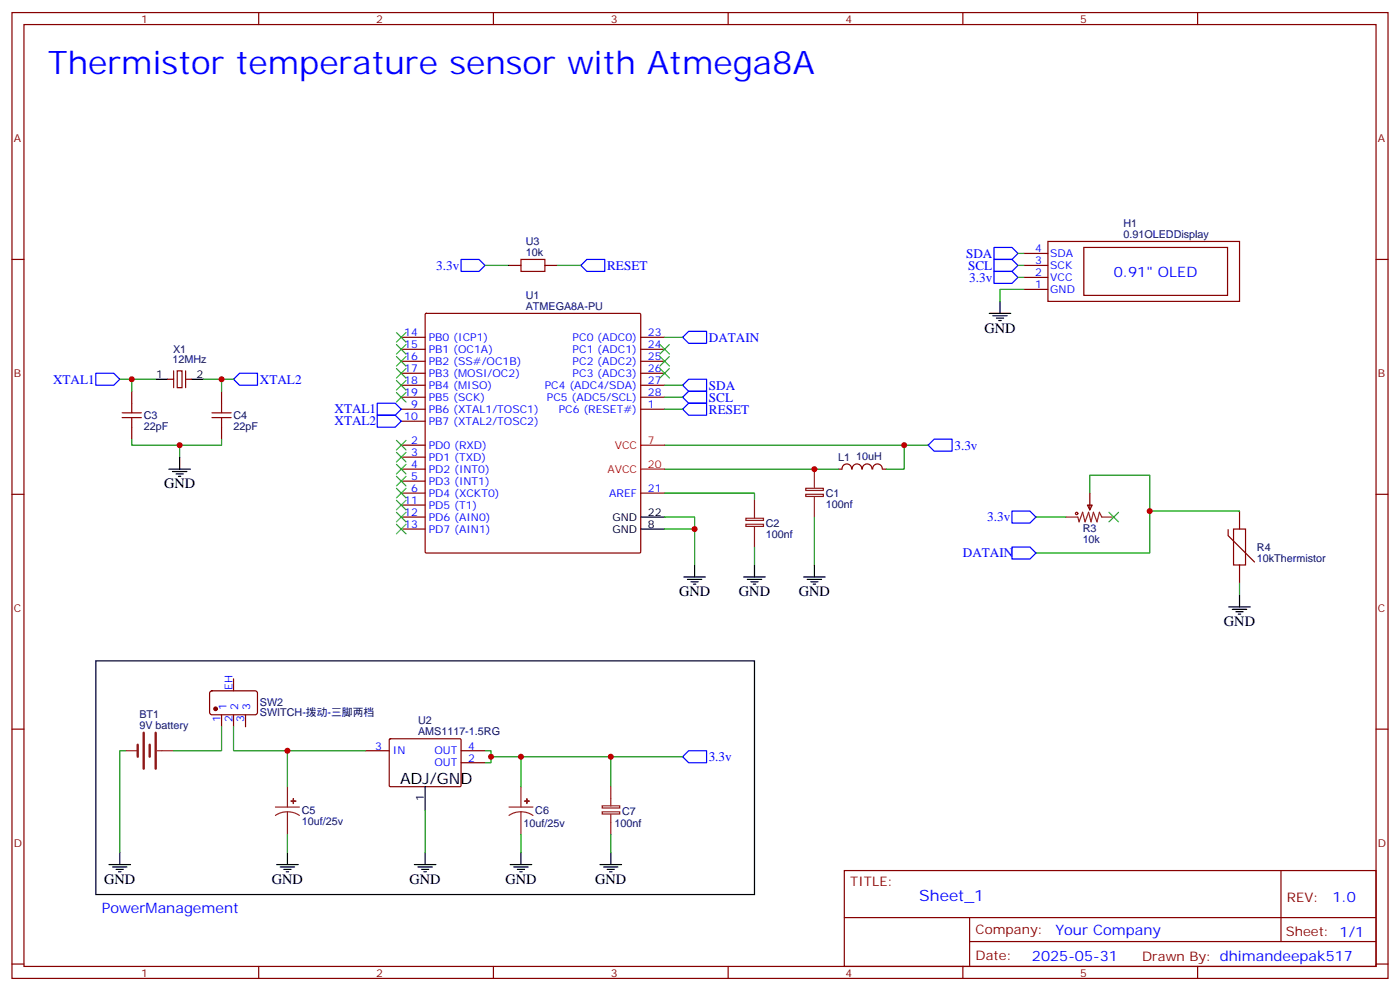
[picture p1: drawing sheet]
<svg xmlns="http://www.w3.org/2000/svg" width="412mm" height="292mm" viewBox="0 0 412 292" stroke-linecap="round" stroke-linejoin="round" font-family="sans-serif">
<g fill="none" stroke="#870000" stroke-width=".35">
<path d="M3.5 3.7h405.4v284.3h-405.4zM7.1 7.2h398.2v277.3h-398.2zM76.2 3.7v3.5M145.3 3.7v3.5M214.5 3.7v3.5M283.6 3.7v3.5M352.8 3.7v3.5M3.5 76.4h3.6M149.9 78.1h3.6M160.5 78.1h3.5M301.6 78.1h7.1M301.6 74.6h7.1"/>
<path d="M308.7 71.1h56.4v17.6h-56.4zM319.3 72.8h42.3v14.2h-42.3zM405.3 76.4h3.6M118.2 99.3h7M125.3 92.4l.3-.1h62.8l.3 .1v70.1l-.2 .3h-62.9l-.3-.2zM188.7 99.3h7.1M301.6 85.2h7.1M301.6 81.7h7.1M38.8 115.2v3.5M49.4 111.7h1.8M52.2 109.2h1.4v4.9h-1.4zM54.7 111.7h1.7"/>
<path d="M65.3 115.2v3.5M118.2 102.8h7M118.2 106.4h7M118.2 109.9h7M118.2 113.4h7M118.2 116.9h7M188.7 102.8h7.1M188.7 106.4h7.1M188.7 109.9h7.1M188.7 113.4h7.1M188.7 116.9h7.1M38.8 125.8v3.5"/>
<path d="M65.3 125.8v3.5M118.2 120.5h7M118.2 131.1h7M118.2 134.6h7M118.2 138.1h7M118.2 124h7M188.7 120.5h7.1M250.9 138.1a1.41 1.41 0 0 0-1.4-1.5 1.41 1.41 0 0 0-1.5 1.5h-1.1M251 138.1a1.41 1.41 0 0 1 1.4-1.5 1.41 1.41 0 0 1 1.4 1.5M254 138.1a1.41 1.41 0 0 1 1.4-1.5 1.41 1.41 0 0 1 1.4 1.5M257.1 138.1a1.41 1.41 0 0 1 1.4-1.5 1.41 1.41 0 0 1 1.4 1.5M260 138.1h1.1"/>
<path d="M3.5 145.5h3.6M118.2 141.6h7M118.2 145.2h7M118.2 148.7h7M118.2 152.2h7M118.2 155.8h7M188.7 145.2h7.1M320.3 148.7h1.4l-.7 1.4zM321 145.2v4.9M361.8 155.9v1.8l7.7 7.8M363.4 155.8h3.5v10.5h-3.5zM365.1 150.5v5.3"/>
<path d="M405.3 145.5h3.6M365.1 166.3v5.3M68.8 199.8v3.6M3.5 214.7h3.6M62 203.6l.4-.2h13l.4 .7v5.9l-.7 .4h-12.9l-.5-.7v-5.6zM65.3 210.4v3.6M68.8 210.4v3.6M72.3 210.4v3.6M114.7 217.7l.3-.2h20.6l.2 .3v13.6l-.3 .2-20.7-.1-.1-.3zM405.3 214.7h3.6M107.6 221h7.1M135.8 221h7.1"/>
<path d="M135.8 224.5h7.1M248.7 256.3h156.6v28.2h-156.6zM377.3 256.3v20.9M248.7 270.1h156.5M285.6 277.2h119.6M285.6 270.1v14.2M3.5 283.8h3.6M76.2 284.5v3.5M145.3 284.5v3.5M214.5 284.5v3.5M283.6 284.5v3.5M352.8 284.5v3.5"/>
<path d="M405.3 283.8h3.6"/>
</g>
<path d="M188.7 131.1h7.1M188.7 138.1h7.1" fill="none" stroke="#f00" stroke-width=".35"/>
<g fill="none" stroke="#000" stroke-width=".35">
<path d="M291.4 92.3h6.3M292.5 93h4.2M293.5 93.7h2.1M294.2 94.4h.7M294.6 88.7v3.6M45.9 111.7h3.5M56.4 111.7h3.6M49.7 138.1h6.4M50.8 138.8h4.2M51.9 139.5h2.1M52.9 134.6v3.5M52.6 140.2h.7"/>
<path d="M188.7 155.8h7.1M188.7 152.2h7.1M201.4 169.9h6.4M202.5 170.6h4.2M203.6 171.3h2.1M204.3 172h.7M204.6 166.3v3.6M219.1 169.9h6.3M220.1 170.6h4.3M221.2 171.3h2.1M221.9 172h.7M222.2 166.3v3.6"/>
<path d="M236.7 169.9h6.4M237.8 170.6h4.2M238.8 171.3h2.1M239.5 172h.7M239.9 166.3v3.6M361.9 178.7h6.4M363 179.4h4.2M365.1 175.2v3.5M28.2 194.6h194v68.7h-194zM364.1 180.1h2.1M364.8 180.8h.7M125.2 231.6v7.1"/>
<path d="M32.1 254.5h6.4M33.2 255.2h4.2M34.2 255.9h2.1M34.9 256.6h.7M35.3 251v3.5M81.5 254.5h6.3M82.5 255.2h4.3M83.6 255.9h2.1M84.3 256.6h.7M84.7 251v3.5M122.1 254.5h6.3M123.1 255.2h4.3"/>
<path d="M124.2 255.9h2.1M124.9 256.6h.7M125.2 251v3.5M150.3 254.5h6.3M151.3 255.2h4.3M152.4 255.9h2.1M153.1 256.6h.7M153.5 251v3.5M176.7 254.5h6.4M177.8 255.2h4.2M178.9 255.9h2.1M179.6 256.6h.7"/>
<path d="M179.9 251v3.5"/>
</g>
<g fill="none" stroke="#008700" stroke-width=".35">
<path d="M142.9 78.1h7M164 78.1h7.1M299.9 78.1h1.7M299.9 74.6h1.7M195.8 99.3h5.3M299.9 81.7h1.7M301.6 85.2h-7v3.5M35.3 111.7h3.5M45.9 111.7h-7.1v3.5M60 111.7h5.3v3.5M65.3 111.7h3.5M195.8 116.9h5.3"/>
<path d="M195.8 113.4h5.3M38.8 129.3v1.8h26.5v-1.8M52.9 131.1v3.5M195.8 131.1h77.6M195.8 138.1h51.1M195.8 120.5h5.3M266.3 131.1v7h-5.2M195.8 152.2h8.8v14.1M195.8 145.2h26.4v1.7M195.8 155.8h8.8M239.9 152.2v14.1M305.2 152.2h8.8"/>
<path d="M321 145.2v-5.3h17.7v22.9h-33.5M338.7 150.5h26.4M222.2 161v5.3M365.1 171.6v3.6M65.3 214v7h-14.1M68.8 214v7h38.8M37 221h-1.7v30M84.7 221v10.6M125.2 238.7v12.3M142.9 221h1.7v3.5h-1.7M144.6 222.8h35.3v8.8M153.5 222.8v8.8"/>
<path d="M179.9 222.8h21.2M84.7 245.7v5.3M153.5 245.7v5.3M179.9 245.7v5.3"/>
</g>
<g fill="none" stroke="#00f" stroke-width=".35">
<path d="M135.8 76.4h5.3l1.8 1.7-1.8 1.8h-5.3zM171.1 78.1l1.8-1.7h5.3v3.5h-5.3zM292.8 79.9h5.3l1.8 1.8-1.8 1.7h-5.3zM292.8 76.4h5.3l1.8 1.7-1.8 1.8h-5.3zM292.8 72.8h5.3l1.8 1.8-1.8 1.8h-5.3zM201.1 99.3l1.7-1.8h5.3v3.6h-5.3zM28.2 109.9h5.3l1.8 1.8-1.8 1.7h-5.3zM68.8 111.7l1.8-1.8h5.2v3.5h-5.2zM111.1 118.7h5.3l1.8 1.8-1.8 1.7h-5.3zM201.1 113.4l1.7-1.7h5.3v3.5h-5.3zM201.1 116.9l1.7-1.7h5.3v3.5h-5.3zM111.1 122.2h5.3l1.8 1.8-1.8 1.8h-5.3z"/>
<path d="M201.1 120.5l1.7-1.8h5.3v3.5h-5.3zM275.2 129.3h5.3v3.5h-5.3l-1.8-1.7zM298.1 150.5h5.3l1.8 1.7-1.8 1.8h-5.3zM298.1 161h5.3l1.8 1.8-1.8 1.8h-5.3zM201.1 222.8l1.7-1.8h5.3v3.5h-5.3z"/>
</g>
<g fill="none" stroke="#8c2424" stroke-width=".35">
<path d="M239.9 138.1v5.7M219.7 154.3h5.2v.7h-5.2zM219.7 152.6h5.2v.6h-5.2zM222.2 146.9v5.7M222.2 155v6M237.3 145.5h5.2v.7h-5.2zM237.3 143.8h5.2v.6h-5.2zM239.9 146.2v6M314 152.2h3.5l.4 1.4 1-2.8 .7 2.8 1.1-2.8 .7 2.8 .7-2.8 1 2.8 .7-2.8 .8 1.4h3.5M37 221h3.6M46.2 221h5M81.1 237.6h7.1"/>
<path d="M84.7 239l-1.9 .2-1.7 .9M84.7 239l1.8 .2 1.7 .9M84.7 231.6v6M84.7 239v6.7M149.9 237.6h7.1M153.5 239l-1.9 .2-1.7 .9M153.5 239l1.8 .2 1.7 .9M153.5 231.6v6M153.5 239v6.7M177.4 239h5.2v.6h-5.2zM177.4 237.2h5.2v.7h-5.2zM179.9 231.6v5.6"/>
<path d="M179.9 239.7v6"/>
</g>
<path d="M51.2 109.2v4.9M54.7 109.2v4.9" fill="none" stroke="#871200" stroke-width=".35"/>
<g fill="none" stroke="#a10000" stroke-width=".35">
<path d="M153.5 76.4h7v3.5h-7zM38.8 118.7v2.8M65.3 118.7v2.8M36 121.5h5.6M36 122.9h5.6M38.8 122.9v2.9M62.4 121.5h5.7M62.4 122.9h5.7M65.3 122.9v2.9"/>
<circle cx="317.1" cy="151.2" r=".35"/>
</g>
<path d="M40.6 219.3v3.5M42.3 215.7v10.6M44.1 219.3v3.5M45.9 215.7v10.6" fill="none" stroke="#8c2424" stroke-width=".71"/>
<g fill="#8c2424" stroke="#8c2424" stroke-width=".35">
<path d="M85.7 235.8l1.4 .1z"/>
<path d="M86.4 235.1v1.4z"/>
<path d="M154.5 235.8l1.4 .1z"/>
<path d="M155.2 235.1v1.4z"/>
</g>
<circle cx="63.5" cy="208.7" r=".53" fill="#870000" stroke="#870000" stroke-width=".35"/>
<g fill="none" stroke="#3c3" stroke-width=".35">
<path d="M116.8 97.9l2.8 2.8M119.6 97.9l-2.8 2.8M116.8 101.4l2.8 2.8M116.8 105l2.8 2.8M116.8 108.5l2.8 2.8M116.8 112l2.8 2.8M116.8 115.5l2.8 2.9M119.6 101.4l-2.8 2.8M119.6 105l-2.8 2.8M119.6 108.5l-2.8 2.8M119.6 112l-2.8 2.8M119.6 115.5l-2.8 2.9"/>
<path d="M194.4 101.4l2.8 2.8M194.4 105l2.8 2.8M194.4 108.5l2.8 2.8M197.2 101.4l-2.8 2.8M197.2 105l-2.8 2.8M197.2 108.5l-2.8 2.8M116.8 129.6l2.8 2.9M116.8 133.2l2.8 2.8M116.8 136.7l2.8 2.8M119.6 129.6l-2.8 2.9M119.6 133.2l-2.8 2.8M119.6 136.7l-2.8 2.8"/>
<path d="M116.8 140.2l2.8 2.9M116.8 143.8l2.8 2.8M116.8 147.3l2.8 2.8M116.8 150.8l2.8 2.8M116.8 154.3l2.8 2.9M119.6 140.2l-2.8 2.9M119.6 143.8l-2.8 2.8M119.6 147.3l-2.8 2.8M119.6 150.8l-2.8 2.8M119.6 154.3l-2.8 2.9M326.7 150.8l2.8 2.8M329.5 150.8l-2.8 2.8"/>
</g>
<g fill="#c00">
<circle cx="204.6" cy="155.8" r=".88"/>
<circle cx="266.3" cy="131.1" r=".88"/>
<circle cx="239.9" cy="138.1" r=".88"/>
<circle cx="52.9" cy="131.1" r=".88"/>
<circle cx="38.8" cy="111.7" r=".88"/>
<circle cx="65.3" cy="111.7" r=".88"/>
<circle cx="144.6" cy="222.8" r=".88"/>
<circle cx="153.5" cy="222.8" r=".88"/>
<circle cx="179.9" cy="222.8" r=".88"/>
<circle cx="338.7" cy="150.5" r=".88"/>
<circle cx="84.7" cy="221" r=".88"/>
</g>
<text font-size="9.5" fill="#00f" x="14.1" y="21.7">Thermistor temperature sensor with Atmega8A</text>
<text font-size="4.6" x="117.8" y="230.9">ADJ/GND</text>
<text font-size="4.6" fill="#00f" x="270.8" y="265.3">Sheet_1</text>
<g font-size="4.2" fill="#00f">
<text x="328.1" y="81.7">0.91&quot; OLED</text>
<text x="30" y="268.6">PowerManagement</text>
<text x="392.5" y="265.6">1.0</text>
<text x="310.9" y="275.1">Your Company</text>
<text x="304" y="282.9">2025-05-31</text>
</g>
<g font-size="4.2">
<text x="290" y="97.9">GND</text>
<text x="48.3" y="143.8">GND</text>
<text x="200" y="175.5">GND</text>
<text x="217.7" y="175.5">GND</text>
<text x="235.3" y="175.5">GND</text>
<text x="360.5" y="184.3">GND</text>
<text x="30.7" y="260.2">GND</text>
<text x="80.1" y="260.2">GND</text>
<text x="120.6" y="260.2">GND</text>
<text x="148.9" y="260.2">GND</text>
<text x="175.3" y="260.2">GND</text>
</g>
<g font-size="3.9" fill="#00f">
<text x="284.6" y="75.8">SDA</text>
<text x="128.5" y="79.4">3.3v</text>
<text x="178.9" y="79.4">RESET</text>
<text x="285.2" y="79.4">SCL</text>
<text x="285.5" y="82.9">3.3v</text>
<text x="208.8" y="100.6">DATAIN</text>
<text x="15.6" y="112.9">XTAL1</text>
<text x="76.6" y="112.9">XTAL2</text>
<text x="208.8" y="114.7">SDA</text>
<text x="208.8" y="118.3">SCL</text>
<text x="98.5" y="125.2">XTAL2</text>
<text x="98.5" y="121.7">XTAL1</text>
<text x="208.8" y="121.8">RESET</text>
<text x="281.2" y="132.4">3.3v</text>
<text x="290.8" y="153.5">3.3v</text>
<text x="283.6" y="164">DATAIN</text>
<text x="208.8" y="224.1">3.3v</text>
</g>
<g font-size="3.9" fill="#800">
<text x="250.5" y="260.9">TITLE:</text>
<text x="379.1" y="265.6">REV:</text>
<text x="287.4" y="275.1">Company:</text>
<text x="378.7" y="275.7">Sheet: 1/1</text>
<text x="287.4" y="282.8">Date:</text>
<text x="336.4" y="282.8">Drawn By: dhimandeepak517</text>
</g>
<g font-size="3.2" fill="#800">
<text x="41.6" y="6.7">1</text>
<text x="110.8" y="6.7">2</text>
<text x="179.9" y="6.7">3</text>
<text x="249.1" y="6.7">4</text>
<text x="318.2" y="6.7">5</text>
<text x="4.1" y="41.8">A</text>
<text x="405.9" y="41.8">A</text>
<text x="4.1" y="110.9">B</text>
<text x="405.9" y="110.9">B</text>
<text x="4.1" y="180.1">C</text>
<text x="405.9" y="180.1">C</text>
<text x="4.1" y="249.2">D</text>
<text x="405.9" y="249.2">D</text>
<text x="41.6" y="287.5">1</text>
<text x="110.8" y="287.5">2</text>
<text x="179.9" y="287.5">3</text>
<text x="249.1" y="287.5">4</text>
<text x="318.2" y="287.5">5</text>
</g>
<g font-size="3.2" fill="#000080">
<text x="330.9" y="70">0.91OLEDDisplay</text>
<text x="330.9" y="66.9">H1</text>
<text x="154.9" y="75.3">10k</text>
<text x="154.9" y="72.1">U3</text>
<text x="154.9" y="88">U1</text>
<text x="154.9" y="91.2">ATMEGA8A-PU</text>
<text x="50.8" y="107">12MHz</text>
<text x="51" y="103.9">X1</text>
<text x="42.3" y="123.4">C3</text>
<text x="68.8" y="123.4">C4</text>
<text x="42.3" y="126.5">22pF</text>
<text x="68.8" y="126.5">22pF</text>
<text x="246.9" y="135.7">L1</text>
<text x="252.2" y="135.5">10uH</text>
<text x="243.2" y="149.5">100nf</text>
<text x="243.2" y="146.3">C1</text>
<text x="225.6" y="155.1">C2</text>
<text x="225.6" y="158.3">100nf</text>
<text x="318.9" y="159.8">10k</text>
<text x="318.9" y="156.6">R3</text>
<text x="370.2" y="165.3">10kThermistor</text>
<text x="370.2" y="162.2">R4</text>
<text x="76.6" y="207.7">SW2</text>
<text x="41.1" y="214.7">9V battery</text>
<text x="41.1" y="211.5">BT1</text>
<text x="76.6" y="210.9">SWITCH-拨动-三脚两档</text>
<text x="123.1" y="213.3">U2</text>
<text x="123.1" y="216.4">AMS1117-1.5RG</text>
<text x="88.9" y="239.8">C5</text>
<text x="157.7" y="239.8">C6</text>
<text x="183.3" y="239.8">C7</text>
<text x="88.9" y="243">10uf/25v</text>
<text x="154.2" y="243.3">10uf/25v</text>
<text x="181" y="243.3">100nf</text>
</g>
<g font-size="3.2" fill="#00f">
<text x="304.9" y="77.8">3</text>
<text x="304.9" y="74.3">4</text>
<text x="309.4" y="75.7">SDA</text>
<text x="304.9" y="81.3">2</text>
<text x="309.4" y="82.7">VCC</text>
<text x="309.4" y="79.2">SCK</text>
<text x="304.9" y="84.8">1</text>
<text x="309.4" y="86.3">GND</text>
<text x="119.1" y="99">14</text>
<text x="126.3" y="100.4">PB0 (ICP1)</text>
<text x="168.7" y="100.4">PC0 (ADC0)</text>
<text x="190.9" y="99">23</text>
<text x="119.1" y="102.5">15</text>
<text x="119.1" y="106">16</text>
<text x="126.3" y="103.9">PB1 (OC1A)</text>
<text x="126.3" y="107.4">PB2 (SS#/OC1B)</text>
<text x="168.7" y="103.9">PC1 (ADC1)</text>
<text x="168.7" y="107.4">PC2 (ADC2)</text>
<text x="190.9" y="102.5">24</text>
<text x="190.9" y="106">25</text>
<text x="119.1" y="109.5">17</text>
<text x="119.1" y="113.1">18</text>
<text x="126.3" y="110.9">PB3 (MOSI/OC2)</text>
<text x="168.7" y="110.9">PC3 (ADC3)</text>
<text x="190.9" y="109.5">26</text>
<text x="190.9" y="113.1">27</text>
<text x="119.1" y="116.6">19</text>
<text x="126.3" y="114.5">PB4 (MISO)</text>
<text x="126.3" y="118">PB5 (SCK)</text>
<text x="160.5" y="114.5">PC4 (ADC4/SDA)</text>
<text x="161.1" y="118">PC5 (ADC5/SCL)</text>
<text x="190.9" y="116.6">28</text>
<text x="119.1" y="123.6">10</text>
<text x="121.1" y="120.1">9</text>
<text x="126.3" y="121.5">PB6 (XTAL1/TOSC1)</text>
<text x="126.3" y="125.1">PB7 (XTAL2/TOSC2)</text>
<text x="164.6" y="121.5">PC6 (RESET#)</text>
<text x="190.9" y="120.1">1</text>
<text x="121.1" y="130.7">2</text>
<text x="121.1" y="134.2">3</text>
<text x="121.1" y="137.8">4</text>
<text x="126.3" y="132.1">PD0 (RXD)</text>
<text x="126.3" y="135.6">PD1 (TXD)</text>
<text x="121.1" y="141.3">5</text>
<text x="126.3" y="139.2">PD2 (INT0)</text>
<text x="126.3" y="142.7">PD3 (INT1)</text>
<text x="119.1" y="148.3">11</text>
<text x="121.1" y="144.8">6</text>
<text x="126.3" y="146.2">PD4 (XCKT0)</text>
<text x="126.3" y="149.8">PD5 (T1)</text>
<text x="179.5" y="146.2">AREF</text>
<text x="190.9" y="144.8">21</text>
<text x="119.1" y="151.9">12</text>
<text x="119.1" y="155.4">13</text>
<text x="126.3" y="153.3">PD6 (AIN0)</text>
<text x="126.3" y="156.8">PD7 (AIN1)</text>
<text x="68.4" y="203.2" transform="rotate(-90 68.4 203.2)">EH</text>
<text x="66.7" y="209.1" transform="rotate(-90 66.7 209.1)">1</text>
<text x="70.2" y="209.1" transform="rotate(-90 70.2 209.1)">2</text>
<text x="73.7" y="209.1" transform="rotate(-90 73.7 209.1)">3</text>
<text x="64.9" y="212.6" transform="rotate(-90 64.9 212.6)">1</text>
<text x="68.4" y="212.6" transform="rotate(-90 68.4 212.6)">2</text>
<text x="72" y="212.6" transform="rotate(-90 72 212.6)">3</text>
<text x="110.5" y="220.7">3</text>
<text x="137.9" y="220.7">4</text>
<text x="115.7" y="222.1">IN</text>
<text x="128" y="222.1">OUT</text>
<text x="128" y="225.6">OUT</text>
<text x="137.9" y="224.2">2</text>
</g>
<g font-size="3.2">
<text x="46" y="111.3">1</text>
<text x="57.9" y="111.3">2</text>
<text x="180.4" y="153.3">GND</text>
<text x="190.9" y="155.4">8</text>
<text x="190.9" y="151.9">22</text>
<text x="180.4" y="156.8">GND</text>
<text x="124.9" y="235.7" transform="rotate(-90 124.9 235.7)">1</text>
</g>
<g font-size="3.2" fill="#f00">
<text x="190.9" y="130.7">7</text>
<text x="181.1" y="132.1">VCC</text>
<text x="190.9" y="137.8">20</text>
<text x="178.9" y="139.2">AVCC</text>
</g>
</svg>
